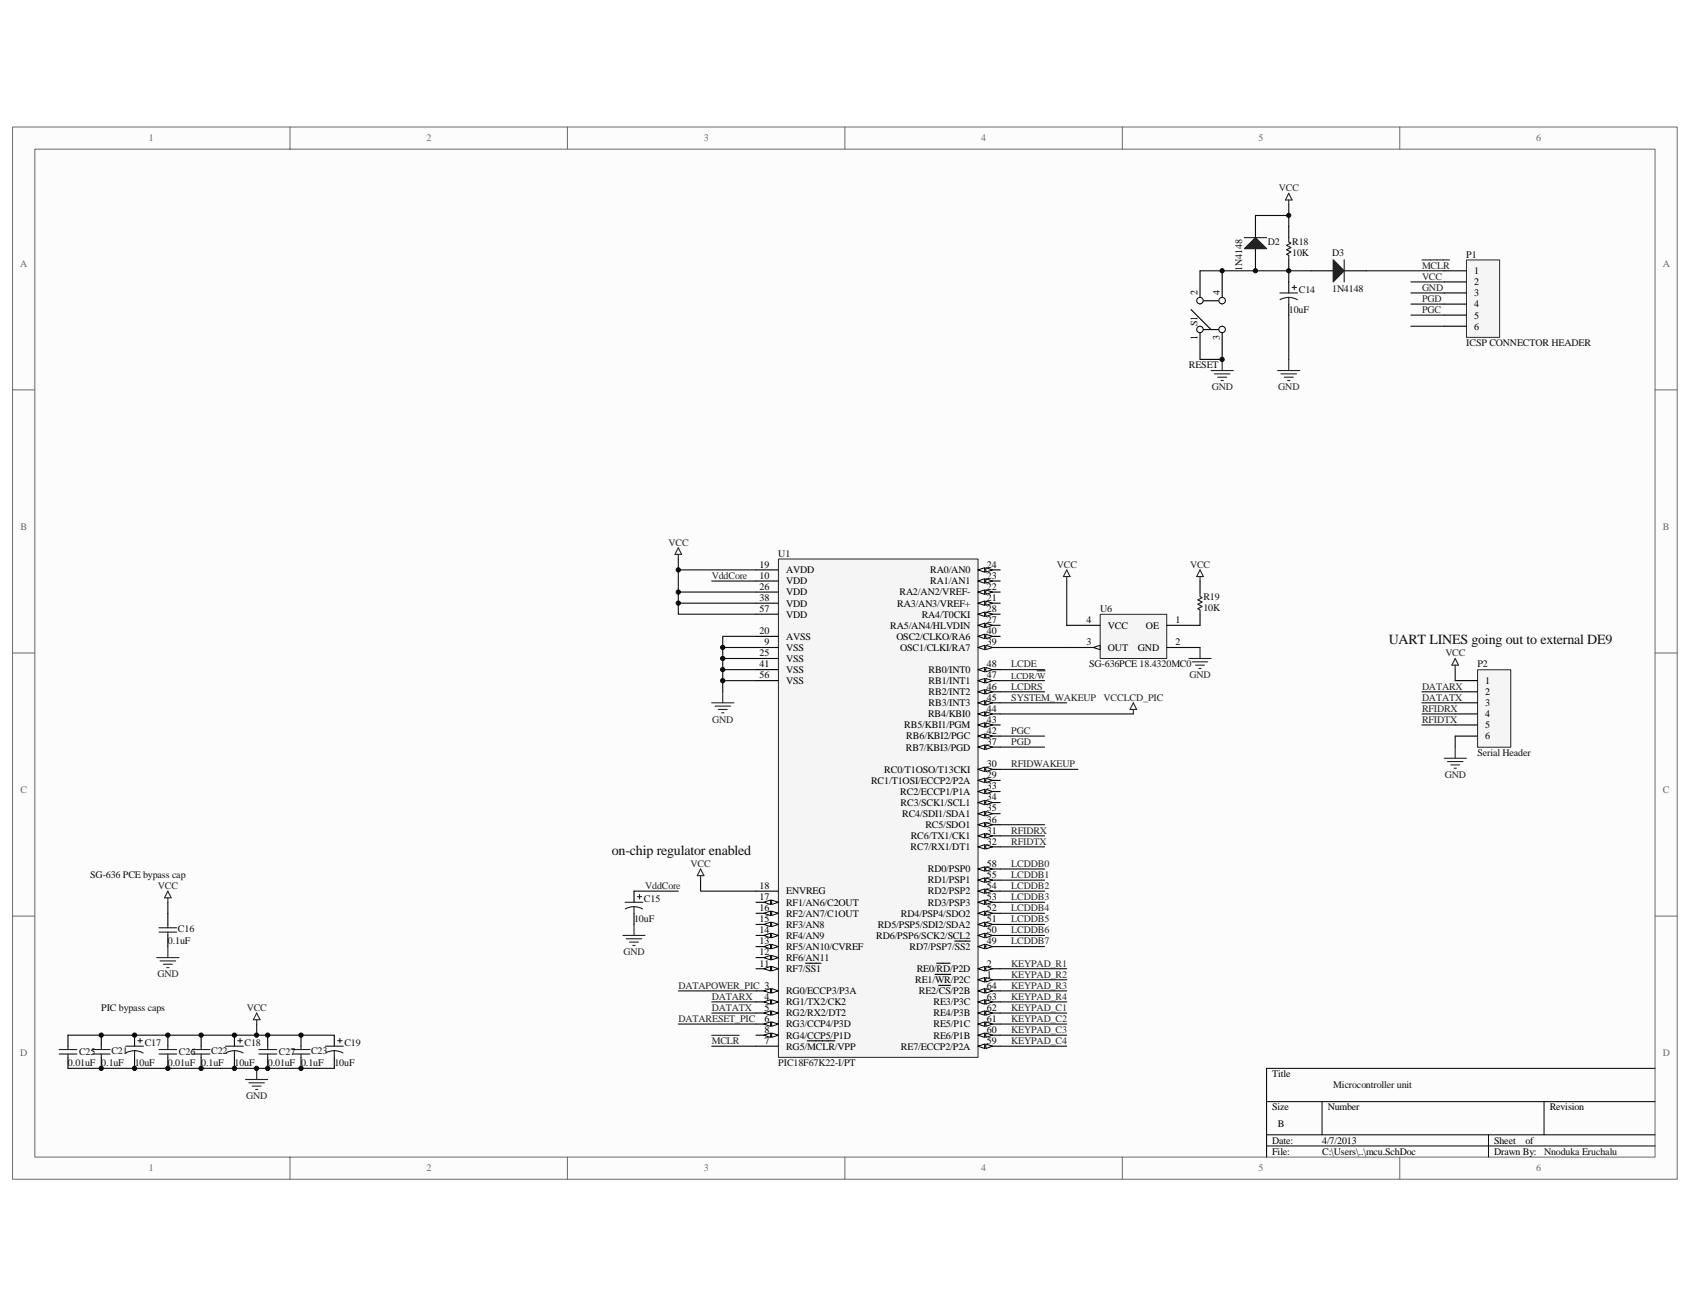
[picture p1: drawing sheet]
<svg xmlns="http://www.w3.org/2000/svg" width="279mm" height="216mm" viewBox="0 0 279 216" stroke-linecap="round" stroke-linejoin="round" font-family="sans-serif">
<path d="M2.1 21h275.2v173.9h-275.2z" fill="#fcfcfc"/>
<path d="M2.1 21h275.2v173.9h-275.2z" fill="none" stroke="#6a6a6a" stroke-width=".17"/>
<path d="M5.8 24.7h267.8v166.6h-267.8z" fill="#fcfcfc"/>
<g fill="none" stroke="#6a6a6a" stroke-width=".17">
<path d="M5.8 24.7h267.8v166.6h-267.8zM47.9 21v3.6M93.8 21v3.6M139.7 21v3.6M185.5 21v3.6M231.4 21v3.6M2.1 64.5h3.6M273.6 64.5h3.7M2.1 107.9h3.6M273.6 107.9h3.7M2.1 151.4h3.6M273.6 151.4h3.7"/>
<path d="M47.9 191.3v3.6M93.8 191.3v3.6M139.7 191.3v3.6M185.5 191.3v3.6M231.4 191.3v3.6"/>
</g>
<path d="M273.6 176.6h-64.2v14.7M209.4 182.1h64.2M209.4 187.6h64.2M209.4 189.4h64.2M218.6 182.1v5.5M246.1 187.6v3.7M255.3 182.1v5.5" fill="none" stroke="#000" stroke-width=".17"/>
<path d="M128.7 92.4h33v82.4h-33z" fill="#f5f5f5"/>
<path d="M128.7 92.4h33v82.4h-33z" fill="none" stroke="#262626" stroke-width=".17"/>
<path d="M161.7 162h3.7" fill="none" stroke="#000" stroke-width=".18"/>
<g fill="#fcfcfc" stroke="#000" stroke-width=".17">
<path d="M161.7 162l1.1-.4v.7z"/>
<path d="M163 161.6l1.1 .4-1.1 .3z"/>
</g>
<path d="M154.6 161.1h2.6M161.7 160.1h3.7" fill="none" stroke="#000" stroke-width=".18"/>
<g fill="#fcfcfc" stroke="#000" stroke-width=".17">
<path d="M161.7 160.1l1.1-.3v.7z"/>
<path d="M163 159.8l1.1 .3-1.1 .4z"/>
</g>
<path d="M154.9 159.2h2.2M125 163.8h3.7" fill="none" stroke="#000" stroke-width=".18"/>
<g fill="#fcfcfc" stroke="#000" stroke-width=".17">
<path d="M127.6 163.4l1.1 .4-1.1 .4z"/>
<path d="M126.3 163.8l1.1-.4v.8z"/>
</g>
<path d="M125 165.6h3.7" fill="none" stroke="#000" stroke-width=".18"/>
<g fill="#fcfcfc" stroke="#000" stroke-width=".17">
<path d="M127.6 165.3l1.1 .3-1.1 .4z"/>
<path d="M126.3 165.6l1.1-.3v.7z"/>
</g>
<path d="M125 167.5h3.7" fill="none" stroke="#000" stroke-width=".18"/>
<g fill="#fcfcfc" stroke="#000" stroke-width=".17">
<path d="M127.6 167.1l1.1 .4-1.1 .3z"/>
<path d="M126.3 167.5l1.1-.4v.7z"/>
</g>
<path d="M125 169.3h3.7" fill="none" stroke="#000" stroke-width=".18"/>
<g fill="#fcfcfc" stroke="#000" stroke-width=".17">
<path d="M127.6 168.9l1.1 .4-1.1 .4z"/>
<path d="M126.3 169.3l1.1-.4v.8z"/>
</g>
<path d="M125 173h3.7M125 171.1h3.7M133.5 172.1h4.5" fill="none" stroke="#000" stroke-width=".18"/>
<g fill="#fcfcfc" stroke="#000" stroke-width=".17">
<path d="M127.6 170.8l1.1 .3-1.1 .4z"/>
<path d="M126.3 171.1l1.1-.3v.7z"/>
</g>
<path d="M125 96.1h3.7M125 107h3.7M125 160.1h3.7" fill="none" stroke="#000" stroke-width=".18"/>
<g fill="#fcfcfc" stroke="#000" stroke-width=".17">
<path d="M127.6 159.8l1.1 .3-1.1 .4z"/>
<path d="M126.3 160.1l1.1-.3v.7z"/>
</g>
<path d="M125 158.3h3.7M133.2 159.2h2.5" fill="none" stroke="#000" stroke-width=".18"/>
<g fill="#fcfcfc" stroke="#000" stroke-width=".17">
<path d="M127.6 157.9l1.1 .4-1.1 .4z"/>
<path d="M126.3 158.3l1.1-.4v.8z"/>
</g>
<path d="M125 156.5h3.7" fill="none" stroke="#000" stroke-width=".18"/>
<g fill="#fcfcfc" stroke="#000" stroke-width=".17">
<path d="M127.6 156.1l1.1 .4-1.1 .3z"/>
<path d="M126.3 156.5l1.1-.4v.7z"/>
</g>
<path d="M125 154.6h3.7" fill="none" stroke="#000" stroke-width=".18"/>
<g fill="#fcfcfc" stroke="#000" stroke-width=".17">
<path d="M127.6 154.3l1.1 .3-1.1 .4z"/>
<path d="M126.3 154.6l1.1-.3v.7z"/>
</g>
<path d="M125 152.8h3.7" fill="none" stroke="#000" stroke-width=".18"/>
<g fill="#fcfcfc" stroke="#000" stroke-width=".17">
<path d="M127.6 152.4l1.1 .4-1.1 .4z"/>
<path d="M126.3 152.8l1.1-.4v.8z"/>
</g>
<path d="M125 151h3.7" fill="none" stroke="#000" stroke-width=".18"/>
<g fill="#fcfcfc" stroke="#000" stroke-width=".17">
<path d="M127.6 150.6l1.1 .4-1.1 .3z"/>
<path d="M126.3 151l1.1-.4v.7z"/>
</g>
<path d="M125 149.2h3.7" fill="none" stroke="#000" stroke-width=".18"/>
<g fill="#fcfcfc" stroke="#000" stroke-width=".17">
<path d="M127.6 148.8l1.1 .4-1.1 .3z"/>
<path d="M126.3 149.2l1.1-.4v.7z"/>
</g>
<path d="M125 94.2h3.7M161.7 99.7h3.7M125 105.2h3.7M125 147.3h3.7" fill="none" stroke="#000" stroke-width=".18"/>
<g fill="#fcfcfc" stroke="#000" stroke-width=".17">
<path d="M161.7 99.7l1.1-.3v.7z"/>
<path d="M163 99.4l1.1 .3-1.1 .4z"/>
</g>
<path d="M161.7 97.9h3.7" fill="none" stroke="#000" stroke-width=".18"/>
<g fill="#fcfcfc" stroke="#000" stroke-width=".17">
<path d="M161.7 97.9l1.1-.4v.8z"/>
<path d="M163 97.5l1.1 .4-1.1 .4z"/>
</g>
<path d="M161.7 96.1h3.7" fill="none" stroke="#000" stroke-width=".18"/>
<g fill="#fcfcfc" stroke="#000" stroke-width=".17">
<path d="M161.7 96.1l1.1-.4v.7z"/>
<path d="M163 95.7l1.1 .4-1.1 .3z"/>
</g>
<path d="M161.7 94.2h3.7" fill="none" stroke="#000" stroke-width=".18"/>
<g fill="#fcfcfc" stroke="#000" stroke-width=".17">
<path d="M161.7 94.2l1.1-.3v.7z"/>
<path d="M163 93.9l1.1 .3-1.1 .4z"/>
</g>
<path d="M125 97.9h3.7M125 108.9h3.7M161.7 103.4h3.7" fill="none" stroke="#000" stroke-width=".18"/>
<g fill="#fcfcfc" stroke="#000" stroke-width=".17">
<path d="M161.7 103.4l1.1-.4v.7z"/>
<path d="M163 103l1.1 .4-1.1 .3z"/>
</g>
<path d="M161.7 101.5h3.7" fill="none" stroke="#000" stroke-width=".18"/>
<g fill="#fcfcfc" stroke="#000" stroke-width=".17">
<path d="M161.7 101.5l1.1-.3v.7z"/>
<path d="M163 101.2l1.1 .3-1.1 .4z"/>
</g>
<path d="M161.7 129h3.7" fill="none" stroke="#000" stroke-width=".18"/>
<g fill="#fcfcfc" stroke="#000" stroke-width=".17">
<path d="M161.7 129l1.1-.3v.7z"/>
<path d="M163 128.7l1.1 .3-1.1 .4z"/>
</g>
<path d="M161.7 127.2h3.7" fill="none" stroke="#000" stroke-width=".18"/>
<g fill="#fcfcfc" stroke="#000" stroke-width=".17">
<path d="M161.7 127.2l1.1-.4v.8z"/>
<path d="M163 126.8l1.1 .4-1.1 .4z"/>
</g>
<path d="M161.7 138.2h3.7" fill="none" stroke="#000" stroke-width=".18"/>
<g fill="#fcfcfc" stroke="#000" stroke-width=".17">
<path d="M161.7 138.2l1.1-.4v.7z"/>
<path d="M163 137.8l1.1 .4-1.1 .3z"/>
</g>
<path d="M161.7 140h3.7" fill="none" stroke="#000" stroke-width=".18"/>
<g fill="#fcfcfc" stroke="#000" stroke-width=".17">
<path d="M161.7 140l1.1-.4v.8z"/>
<path d="M163 139.6l1.1 .4-1.1 .4z"/>
</g>
<path d="M161.7 130.9h3.7" fill="none" stroke="#000" stroke-width=".18"/>
<g fill="#fcfcfc" stroke="#000" stroke-width=".17">
<path d="M161.7 130.9l1.1-.4v.7z"/>
<path d="M163 130.5l1.1 .4-1.1 .3z"/>
</g>
<path d="M161.7 132.7h3.7" fill="none" stroke="#000" stroke-width=".18"/>
<g fill="#fcfcfc" stroke="#000" stroke-width=".17">
<path d="M161.7 132.7l1.1-.4v.7z"/>
<path d="M163 132.3l1.1 .4-1.1 .3z"/>
</g>
<path d="M161.7 134.5h3.7" fill="none" stroke="#000" stroke-width=".18"/>
<g fill="#fcfcfc" stroke="#000" stroke-width=".17">
<path d="M161.7 134.5l1.1-.4v.8z"/>
<path d="M163 134.1l1.1 .4-1.1 .4z"/>
</g>
<path d="M161.7 136.3h3.7" fill="none" stroke="#000" stroke-width=".18"/>
<g fill="#fcfcfc" stroke="#000" stroke-width=".17">
<path d="M161.7 136.3l1.1-.3v.7z"/>
<path d="M163 136l1.1 .3-1.1 .4z"/>
</g>
<path d="M161.7 123.5h3.7" fill="none" stroke="#000" stroke-width=".18"/>
<g fill="#fcfcfc" stroke="#000" stroke-width=".17">
<path d="M161.7 123.5l1.1-.4v.8z"/>
<path d="M163 123.1l1.1 .4-1.1 .4z"/>
</g>
<path d="M125 99.7h3.7M161.7 107h3.7" fill="none" stroke="#000" stroke-width=".18"/>
<g fill="#fcfcfc" stroke="#000" stroke-width=".17">
<path d="M161.7 107l1.1-.3v.7z"/>
<path d="M163 106.7l1.1 .3-1.1 .4z"/>
</g>
<path d="M161.7 105.2h3.7" fill="none" stroke="#000" stroke-width=".18"/>
<g fill="#fcfcfc" stroke="#000" stroke-width=".17">
<path d="M161.7 105.2l1.1-.4v.8z"/>
<path d="M163 104.8l1.1 .4-1.1 .4z"/>
</g>
<path d="M125 110.7h3.7M161.7 121.7h3.7" fill="none" stroke="#000" stroke-width=".18"/>
<g fill="#fcfcfc" stroke="#000" stroke-width=".17">
<path d="M161.7 121.7l1.1-.4v.7z"/>
<path d="M163 121.3l1.1 .4-1.1 .3z"/>
</g>
<path d="M161.7 119.8h3.7" fill="none" stroke="#000" stroke-width=".18"/>
<g fill="#fcfcfc" stroke="#000" stroke-width=".17">
<path d="M161.7 119.8l1.1-.3v.7z"/>
<path d="M163 119.5l1.1 .3-1.1 .4z"/>
</g>
<path d="M161.7 118h3.7" fill="none" stroke="#000" stroke-width=".18"/>
<g fill="#fcfcfc" stroke="#000" stroke-width=".17">
<path d="M161.7 118l1.1-.3v.7z"/>
<path d="M163 117.7l1.1 .3-1.1 .4z"/>
</g>
<path d="M161.7 116.2h3.7" fill="none" stroke="#000" stroke-width=".18"/>
<g fill="#fcfcfc" stroke="#000" stroke-width=".17">
<path d="M161.7 116.2l1.1-.4v.8z"/>
<path d="M163 115.8l1.1 .4-1.1 .4z"/>
</g>
<path d="M161.7 114.4h3.7" fill="none" stroke="#000" stroke-width=".18"/>
<g fill="#fcfcfc" stroke="#000" stroke-width=".17">
<path d="M161.7 114.4l1.1-.4v.7z"/>
<path d="M163 114l1.1 .4-1.1 .3z"/>
</g>
<path d="M161.7 112.5h3.7" fill="none" stroke="#000" stroke-width=".18"/>
<g fill="#fcfcfc" stroke="#000" stroke-width=".17">
<path d="M161.7 112.5l1.1-.3v.7z"/>
<path d="M163 112.2l1.1 .3-1.1 .4z"/>
</g>
<path d="M161.7 110.7h3.7" fill="none" stroke="#000" stroke-width=".18"/>
<g fill="#fcfcfc" stroke="#000" stroke-width=".17">
<path d="M161.7 110.7l1.1-.4v.8z"/>
<path d="M163 110.3l1.1 .4-1.1 .4z"/>
</g>
<path d="M161.7 156.5h3.7" fill="none" stroke="#000" stroke-width=".18"/>
<g fill="#fcfcfc" stroke="#000" stroke-width=".17">
<path d="M161.7 156.5l1.1-.4v.7z"/>
<path d="M163 156.1l1.1 .4-1.1 .3z"/>
</g>
<path d="M157.8 155.6h2.6M161.7 154.6h3.7" fill="none" stroke="#000" stroke-width=".18"/>
<g fill="#fcfcfc" stroke="#000" stroke-width=".17">
<path d="M161.7 154.6l1.1-.3v.7z"/>
<path d="M163 154.3l1.1 .3-1.1 .4z"/>
</g>
<path d="M161.7 152.8h3.7" fill="none" stroke="#000" stroke-width=".18"/>
<g fill="#fcfcfc" stroke="#000" stroke-width=".17">
<path d="M161.7 152.8l1.1-.4v.8z"/>
<path d="M163 152.4l1.1 .4-1.1 .4z"/>
</g>
<path d="M161.7 151h3.7" fill="none" stroke="#000" stroke-width=".18"/>
<g fill="#fcfcfc" stroke="#000" stroke-width=".17">
<path d="M161.7 151l1.1-.4v.7z"/>
<path d="M163 150.6l1.1 .4-1.1 .3z"/>
</g>
<path d="M161.7 149.2h3.7" fill="none" stroke="#000" stroke-width=".18"/>
<g fill="#fcfcfc" stroke="#000" stroke-width=".17">
<path d="M161.7 149.2l1.1-.4v.7z"/>
<path d="M163 148.8l1.1 .4-1.1 .3z"/>
</g>
<path d="M161.7 147.3h3.7" fill="none" stroke="#000" stroke-width=".18"/>
<g fill="#fcfcfc" stroke="#000" stroke-width=".17">
<path d="M161.7 147.3l1.1-.3v.7z"/>
<path d="M163 147l1.1 .3-1.1 .4z"/>
</g>
<path d="M161.7 145.5h3.7" fill="none" stroke="#000" stroke-width=".18"/>
<g fill="#fcfcfc" stroke="#000" stroke-width=".17">
<path d="M161.7 145.5l1.1-.4v.8z"/>
<path d="M163 145.1l1.1 .4-1.1 .4z"/>
</g>
<path d="M125 112.5h3.7M125 101.5h3.7M161.7 143.7h3.7" fill="none" stroke="#000" stroke-width=".18"/>
<g fill="#fcfcfc" stroke="#000" stroke-width=".17">
<path d="M161.7 143.7l1.1-.4v.7z"/>
<path d="M163 143.3l1.1 .4-1.1 .3z"/>
</g>
<path d="M161.7 173h3.7" fill="none" stroke="#000" stroke-width=".18"/>
<g fill="#fcfcfc" stroke="#000" stroke-width=".17">
<path d="M161.7 173l1.1-.4v.7z"/>
<path d="M163 172.6l1.1 .4-1.1 .3z"/>
</g>
<path d="M161.7 171.1h3.7" fill="none" stroke="#000" stroke-width=".18"/>
<g fill="#fcfcfc" stroke="#000" stroke-width=".17">
<path d="M161.7 171.1l1.1-.3v.7z"/>
<path d="M163 170.8l1.1 .3-1.1 .4z"/>
</g>
<path d="M161.7 169.3h3.7" fill="none" stroke="#000" stroke-width=".18"/>
<g fill="#fcfcfc" stroke="#000" stroke-width=".17">
<path d="M161.7 169.3l1.1-.4v.8z"/>
<path d="M163 168.9l1.1 .4-1.1 .4z"/>
</g>
<path d="M161.7 167.5h3.7" fill="none" stroke="#000" stroke-width=".18"/>
<g fill="#fcfcfc" stroke="#000" stroke-width=".17">
<path d="M161.7 167.5l1.1-.4v.7z"/>
<path d="M163 167.1l1.1 .4-1.1 .3z"/>
</g>
<path d="M161.7 165.6h3.7" fill="none" stroke="#000" stroke-width=".18"/>
<g fill="#fcfcfc" stroke="#000" stroke-width=".17">
<path d="M161.7 165.6l1.1-.3v.7z"/>
<path d="M163 165.3l1.1 .3-1.1 .4z"/>
</g>
<path d="M161.7 163.8h3.7" fill="none" stroke="#000" stroke-width=".18"/>
<g fill="#fcfcfc" stroke="#000" stroke-width=".17">
<path d="M161.7 163.8l1.1-.4v.8z"/>
<path d="M163 163.4l1.1 .4-1.1 .4z"/>
</g>
<path d="M155.2 162.9h2" fill="none" stroke="#000" stroke-width=".18"/>
<g fill="none" stroke="#262626" stroke-width=".18">
<path d="M112.1 90.6l.6 1.1h-1.1zM112.1 91.7v.7M117.7 116.2h3.6M118.2 116.7h2.6M118.8 117.3h1.4M119.3 117.8h.4M119.5 114.4v1.8M103 154.6h3.6M103.5 155.2h2.6M104.1 155.7h1.4M104.6 156.3h.4M104.8 152.8v1.8"/>
<path d="M40.6 178.5h3.7M41.1 179h2.6M41.7 179.6h1.5M42.4 168.6v.7M42.4 176.6v1.9M42.4 167.5l.6 1.1h-1.1zM42.2 180.1h.4"/>
</g>
<g fill="none" stroke="#0e0e0e" stroke-width=".18">
<path d="M112.1 97.9v1.8h12.9M112.1 94.2v3.7h12.9M112.1 99.7v1.8h12.9M112.1 92.4v1.8h12.9M117.7 96.1h7.3M119.5 107h5.5M119.5 108.9h5.5M119.5 110.7h5.5M119.5 112.5h5.5M125 105.2h-5.5v9.2M104.8 147.3h7.3M11.2 171.1h44.1"/>
<path d="M11.2 176.6h44.1M42.4 169.3v1.8"/>
</g>
<path d="M242.5 43h5.4v12.8h-5.4z" fill="#f5f5f5"/>
<path d="M242.4 43h5.5v12.8h-5.5z" fill="none" stroke="#262626" stroke-width=".17"/>
<g fill="none" stroke="#000" stroke-width=".18">
<path d="M207.6 35.6v3.7M213.1 37.4v1.9M207.6 41.1v3.7M213.1 42.9v1.9M213.1 46.6v1.8M213.1 50.3v1.8M216.7 44.8h3.7M222.2 44.8h3.7M238.8 44.8h3.6M238.8 46.6h3.6M238.8 48.4h3.6M238.8 50.3h3.6"/>
<path d="M238.8 52.1h3.6M238.8 53.9h3.6M198.4 96.1v1.8M198.4 101.5v1.9M27.7 151v1.8M27.7 154.6v1.9M104.8 147.3v1.9M104.8 151v1.8M11.2 171.1v1.9M11.2 174.8v1.8M16.7 171.1v1.9M16.7 174.8v1.8"/>
<path d="M22.2 171.1v1.9M22.2 174.8v1.8M27.7 171.1v1.9M27.7 174.8v1.8M33.3 171.1v1.9M33.3 174.8v1.8M38.8 171.1v1.9M38.8 174.8v1.8M44.3 171.1v1.9M44.3 174.8v1.8M49.8 171.1v1.9M49.8 174.8v1.8"/>
<path d="M55.3 171.1v1.9M55.3 174.8v1.8"/>
</g>
<g fill="none" stroke="#0e0e0e" stroke-width=".18">
<path d="M207.6 35.6h5.5v1.8M213.1 33.8v1.8M213.1 52.1v7.3M216.7 44.8h-3.6v1.8M225.9 44.8h12.9M233.3 46.6h5.5M233.3 48.4h5.5M233.3 50.3h5.5M233.3 52.1h5.5M233.3 53.9h5.5M176.4 96.1v7.3M165.4 107h11"/>
<path d="M165.4 114.4h7.3M165.4 112.5h7.3M165.4 110.7h7.3M165.4 116.2h11M165.4 118h22M165.4 121.7h7.3M165.4 123.5h7.3M165.4 138.2h7.3M165.4 140h7.3M165.4 127.2h12.8M165.4 136.3h7.3M27.7 149.2v1.8"/>
<path d="M165.4 143.7h7.3M165.4 145.5h7.3M165.4 147.3h7.3M165.4 149.2h7.3M165.4 151h7.3M165.4 152.8h7.3M165.4 154.6h7.3M165.4 156.5h7.3M112.1 163.8h12.9M112.1 169.3h12.9M117.7 173h7.3M117.7 165.6h7.3"/>
<path d="M117.7 167.5h7.3M165.4 173h11M165.4 160.1h11M165.4 162h11M165.4 163.8h11M165.4 165.6h11M165.4 167.5h11M165.4 169.3h11M165.4 171.1h11"/>
</g>
<g fill="#1c1c1c" stroke="#1c1c1c" stroke-width=".18">
<path d="M220.4 42.9l1.8 1.9-1.8 1.8z"/>
<path d="M205.7 41.1l1.9-1.8 1.8 1.8z"/>
</g>
<g fill="none" stroke="#1c1c1c" stroke-width=".18">
<path d="M205.7 39.3h3.7M213.1 39.3v.7l.3 .2-.7 .4 .7 .3-.7 .4 .7 .4-.7 .3 .4 .2v.7M211.6 48.4h2.9M211.6 49.5l.7-.2 .8-.1 .7 .1 .7 .3M213.1 49.2v1.1M213.6 47.5h.8M214 47.2v.7M222.2 42.9v3.7M198.4 97.9v.7l.4 .2-.8 .4 .8 .3-.8 .4 .8 .4-.8 .3 .4 .2v.7M26.3 154.1h2.9M26.3 153.4h2.9M27.7 152.8v.6"/>
<path d="M27.7 154.1v.5M103.3 149.2h3M103.4 150.3l.7-.3 .7-.1 .8 .1 .6 .3M104.8 149.9v1.1M105.4 148.2h.7M105.7 147.9v.7M9.8 173.5h2.9M9.8 174.2h2.9M11.2 173v.5M11.2 174.2v.6M15.3 174.2h2.9M15.3 173.5h2.9"/>
<path d="M16.7 173v.5M16.7 174.2v.6M20.8 173h2.9M20.8 174.1l.7-.3 .8-.1 .7 .1 .7 .3M22.2 173.7v1.1M22.8 172h.7M23.2 171.7v.7M26.3 174.2h2.9M26.3 173.5h2.9M27.7 173v.5M27.7 174.2v.6M31.8 174.2h2.9"/>
<path d="M31.8 173.5h2.9M33.3 173v.5M33.3 174.2v.6M37.3 173h2.9M37.3 174.1l.7-.3 .8-.1 .7 .1 .7 .3M38.8 173.7v1.1M39.3 172h.7M39.7 171.7v.7M42.8 173.5h2.9M42.8 174.2h2.9M44.3 173v.5M44.3 174.2v.6"/>
<path d="M48.3 174.2h2.9M48.3 173.5h2.9M49.8 173v.5M49.8 174.2v.6M53.8 173h2.9M53.8 174.1l.7-.3 .8-.1 .7 .1 .7 .3M55.3 173.7v1.1M55.8 172h.8M56.2 171.7v.7"/>
</g>
<g fill="none" stroke="#262626" stroke-width=".18">
<path d="M213.1 33.1v.7M213.1 32l.5 1.1h-1.1zM202.1 59.4v1.9M213.1 59.4v1.9M235.1 43h4.5M200.2 61.3h3.7M200.8 61.8h2.5M201.3 62.4h1.5M201.9 62.9h.3M211.2 61.3h3.7M211.8 61.8h2.6M212.3 62.4h1.5"/>
<path d="M212.9 62.9h.4M176.4 94.2l.5 1.1h-1.1zM176.4 95.3v.8M198.4 94.2l.5 1.1h-1.1zM198.4 95.3v.8M171.4 110.9h1.4M187.4 116.2l.5 1.1h-1.1zM187.4 117.3v.7M196.6 108.9h3.6M197.1 109.4h2.6M197.7 110h1.4M198.2 110.5h.4"/>
<path d="M198.4 107v1.9M25.9 158.3h3.7M26.5 158.9h2.5M27 159.4h1.5M27.6 160h.3M27.7 147.3l.6 1.1h-1.1zM27.7 148.4v.8M27.7 156.5v1.8M115.8 143.7l.6 1.1h-1.1zM115.8 144.8v.7M117.7 171.2h4.5"/>
</g>
<path d="M244.3 110.7h5.5v12.8h-5.5z" fill="#f5f5f5"/>
<path d="M244.3 110.7h5.5v12.8h-5.5z" fill="none" stroke="#262626" stroke-width=".17"/>
<path d="M196.9 51.2l3.3 3.3M198.4 54.5h3.7M202.1 53.9v5.5M240.6 112.5h3.7M240.6 114.4h3.7M240.6 116.2h3.7M240.6 118h3.7M240.6 119.8h3.7M240.6 121.7h3.7" fill="none" stroke="#000" stroke-width=".18"/>
<path d="M198.4 59.4h3.7M198.4 44.8h14.7M235.1 119.8h5.5M235.1 118h5.5M235.1 116.2h5.5M235.1 114.4h5.5M240.6 110.7v1.8M240.6 121.7v1.8" fill="none" stroke="#0e0e0e" stroke-width=".18"/>
<path d="M240.6 108.9l.5 1.1h-1.1zM240.6 110v.7M238.8 125.3h3.6M239.3 125.9h2.6M239.9 126.4h1.4M240.4 127h.4M240.6 123.5v1.8" fill="none" stroke="#262626" stroke-width=".18"/>
<circle cx="202" cy="54.5" r=".54" fill="#fcfcfc" stroke="#000" stroke-width=".17"/>
<path d="M198.4 53.9v5.5" fill="none" stroke="#000" stroke-width=".18"/>
<circle cx="198.4" cy="54.5" r=".54" fill="#fcfcfc" stroke="#000" stroke-width=".17"/>
<path d="M198.4 44.8v5.5M198.4 49.7h3.7" fill="none" stroke="#000" stroke-width=".18"/>
<circle cx="198.4" cy="49.7" r=".54" fill="#fcfcfc" stroke="#000" stroke-width=".17"/>
<path d="M202.1 44.8v5.5" fill="none" stroke="#000" stroke-width=".18"/>
<circle cx="202" cy="49.7" r=".54" fill="#fcfcfc" stroke="#000" stroke-width=".17"/>
<path d="M115.8 145.5v1.8h9.2" fill="none" stroke="#0e0e0e" stroke-width=".18"/>
<path d="M181.9 101.6h11v7.3h-11z" fill="#f5f5f5"/>
<path d="M181.9 101.6h11v7.3h-11z" fill="none" stroke="#262626" stroke-width=".17"/>
<path d="M176.4 107h5.5M192.9 103.4h5.5M192.9 107h5.5" fill="none" stroke="#000" stroke-width=".18"/>
<path d="M180.8 107l1.1-.3v.7z" fill="#fcfcfc" stroke="#000" stroke-width=".17"/>
<path d="M176.4 103.4h5.5" fill="none" stroke="#000" stroke-width=".18"/>
<g fill="#0e0e0e" stroke="#0e0e0e" stroke-width=".17">
<circle cx="16.7" cy="176.6" r=".35"/>
<circle cx="16.7" cy="171.1" r=".35"/>
<circle cx="22.2" cy="176.6" r=".36"/>
<circle cx="22.2" cy="171.1" r=".36"/>
<circle cx="27.7" cy="176.6" r=".36"/>
<circle cx="27.8" cy="171.1" r=".36"/>
<circle cx="33.3" cy="176.6" r=".36"/>
<circle cx="33.3" cy="171.1" r=".36"/>
<circle cx="38.8" cy="176.6" r=".36"/>
<circle cx="38.8" cy="171.1" r=".36"/>
<circle cx="42.4" cy="176.6" r=".36"/>
<circle cx="42.4" cy="171.1" r=".35"/>
<circle cx="44.3" cy="176.6" r=".36"/>
<circle cx="44.3" cy="171.1" r=".36"/>
<circle cx="49.8" cy="176.6" r=".36"/>
<circle cx="49.8" cy="171.1" r=".36"/>
<circle cx="112.1" cy="99.7" r=".35"/>
<circle cx="112.1" cy="97.9" r=".36"/>
<circle cx="112.1" cy="94.2" r=".36"/>
<circle cx="119.5" cy="112.5" r=".36"/>
<circle cx="119.5" cy="110.7" r=".36"/>
<circle cx="119.5" cy="108.8" r=".36"/>
<circle cx="119.5" cy="107" r=".36"/>
<circle cx="202" cy="59.4" r=".35"/>
<circle cx="202" cy="44.8" r=".35"/>
<circle cx="207.5" cy="44.8" r=".35"/>
<circle cx="213.1" cy="44.8" r=".35"/>
<circle cx="213.1" cy="35.6" r=".34"/>
</g>
<g font-size="2.3" fill="#0e0e0e">
<text x="229.6" y="106.5">UART LINES going out to external DE9</text>
<text x="101.2" y="141.3">on-chip regulator enabled</text>
</g>
<g font-size="1.7" fill="#696969">
<text x="24.6" y="23.3">1</text>
<text x="70.5" y="23.3">2</text>
<text x="116.4" y="23.3">3</text>
<text x="162.2" y="23.3">4</text>
<text x="208.1" y="23.3">5</text>
<text x="254" y="23.3">6</text>
<text x="3.3" y="44.2">A</text>
<text x="274.9" y="44.2">A</text>
<text x="3.4" y="87.7">B</text>
<text x="274.9" y="87.7">B</text>
<text x="3.4" y="131.1">C</text>
<text x="274.9" y="131.1">C</text>
<text x="3.3" y="174.6">D</text>
<text x="274.9" y="174.6">D</text>
<text x="24.6" y="193.7">1</text>
<text x="70.5" y="193.7">2</text>
<text x="116.4" y="193.7">3</text>
<text x="162.2" y="193.7">4</text>
<text x="208.1" y="193.7">5</text>
<text x="254" y="193.7">6</text>
</g>
<g font-size="1.7" fill="#262626">
<text x="211.4" y="31.6">VCC</text>
<text x="235.1" y="46.2">VCC</text>
<text x="235.1" y="44.4">MCLR</text>
<text x="235.1" y="51.7">PGC</text>
<text x="235.1" y="49.9">PGD</text>
<text x="235.1" y="48.1">GND</text>
<text x="200.3" y="64.5">GND</text>
<text x="211.3" y="64.5">GND</text>
<text x="110.5" y="90.2">VCC</text>
<text x="117.7" y="95.7">VddCore</text>
<text x="174.7" y="93.9">VCC</text>
<text x="196.7" y="93.9">VCC</text>
<text x="167.2" y="110.3">LCDE</text>
<text x="196.7" y="112.1">GND</text>
<text x="239" y="108.5">VCC</text>
<text x="117.8" y="119.5">GND</text>
<text x="167.2" y="114">LCDRS</text>
<text x="167.2" y="115.8">SYSTEM_WAKEUP</text>
<text x="182.5" y="115.8">VCCLCD_PIC</text>
<text x="235.1" y="114">DATARX</text>
<text x="235.1" y="115.8">DATATX</text>
<text x="235.1" y="117.7">RFIDRX</text>
<text x="235.1" y="119.5">RFIDTX</text>
<text x="167.2" y="121.3">PGC</text>
<text x="167.2" y="123.1">PGD</text>
<text x="167.2" y="126.8">RFIDWAKEUP</text>
<text x="238.8" y="128.6">GND</text>
<text x="167.2" y="137.8">RFIDRX</text>
<text x="114.2" y="143.3">VCC</text>
<text x="167.2" y="139.6">RFIDTX</text>
<text x="167.2" y="143.3">LCDDB0</text>
<text x="26.1" y="147">VCC</text>
<text x="106.7" y="147">VddCore</text>
<text x="167.2" y="148.8">LCDDB3</text>
<text x="167.2" y="147">LCDDB2</text>
<text x="167.2" y="145.1">LCDDB1</text>
<text x="167.2" y="154.3">LCDDB6</text>
<text x="167.2" y="152.5">LCDDB5</text>
<text x="167.2" y="150.6">LCDDB4</text>
<text x="26" y="161.6">GND</text>
<text x="103.1" y="157.9">GND</text>
<text x="167.2" y="156.1">LCDDB7</text>
<text x="167.2" y="159.8">KEYPAD_R1</text>
<text x="167.2" y="161.6">KEYPAD_R2</text>
<text x="40.8" y="167.1">VCC</text>
<text x="112.2" y="163.4">DATAPOWER_PIC 3</text>
<text x="117.7" y="165.3">DATARX</text>
<text x="117.7" y="167.1">DATATX</text>
<text x="167.2" y="163.4">KEYPAD_R3</text>
<text x="167.2" y="165.3">KEYPAD_R4</text>
<text x="167.2" y="167.1">KEYPAD_C1</text>
<text x="112.2" y="168.9">DATARESET_PIC</text>
<text x="117.7" y="172.6">MCLR</text>
<text x="167.2" y="168.9">KEYPAD_C2</text>
<text x="167.2" y="170.8">KEYPAD_C3</text>
<text x="167.2" y="172.6">KEYPAD_C4</text>
<text x="40.7" y="181.7">GND</text>
</g>
<g font-size="1.7" fill="#0e0e0e">
<text x="209.6" y="40.6">D2</text>
<text x="213.6" y="40.6">R18</text>
<text x="205.3" y="44.8" transform="rotate(-90 205.3 44.8)">1N4148</text>
<text x="213.6" y="42.4">10K</text>
<text x="220.2" y="42.4">D3</text>
<text x="242.4" y="42.6">P1</text>
<text x="198" y="53.9" transform="rotate(-90 198 53.9)">S1</text>
<text x="213.1" y="51.7">10uF</text>
<text x="214.7" y="48.5">C14</text>
<text x="220.2" y="48.3">1N4148</text>
<text x="242.4" y="57.2">ICSP CONNECTOR HEADER</text>
<text x="196.6" y="60.9">RESET</text>
<text x="128.7" y="92">U1</text>
<text x="181.9" y="101.2">U6</text>
<text x="198.9" y="101">10K</text>
<text x="198.9" y="99.2">R19</text>
<text x="180" y="110.3">SG-636PCE 18.4320MC0</text>
<text x="244.3" y="110.3">P2</text>
<text x="244.3" y="125">Serial Header</text>
<text x="14.9" y="145.1">SG-636 PCE bypass cap</text>
<text x="106.5" y="149.2">C15</text>
<text x="29.4" y="154.1">C16</text>
<text x="104.8" y="152.5">10uF</text>
<text x="27.8" y="156.1">0.1uF</text>
<text x="16.7" y="167.1">PIC bypass caps</text>
<text x="23.9" y="173">C17</text>
<text x="40.4" y="173">C18</text>
<text x="56.9" y="173">C19</text>
<text x="11.2" y="176.3">0.01uF 0.1uF</text>
<text x="13.1" y="174.4">C25</text>
<text x="18.4" y="174.2">C21</text>
<text x="22.3" y="176.3">10uF</text>
<text x="27.8" y="176.3">0.01uF 0.1uF</text>
<text x="29.6" y="174.4">C26</text>
<text x="34.9" y="174.2">C22</text>
<text x="38.8" y="176.3">10uF</text>
<text x="44.3" y="176.3">0.01uF 0.1uF</text>
<text x="46.1" y="174.4">C27</text>
<text x="51.4" y="174.2">C23</text>
<text x="55.3" y="176.3">10uF</text>
<text x="128.7" y="176.3">PIC18F67K22-I/PT</text>
<text x="220.4" y="179.9">Microcontroller unit</text>
<text x="255.3" y="190.9">Nnoduka Eruchalu</text>
</g>
<g font-size="1.7">
<text x="243.7" y="45.3">1</text>
<text x="243.7" y="47.2">2</text>
<text x="198" y="48.8" transform="rotate(-90 198 48.8)">2</text>
<text x="201.7" y="48.8" transform="rotate(-90 201.7 48.8)">4</text>
<text x="243.7" y="49">3</text>
<text x="243.7" y="50.8">4</text>
<text x="243.7" y="52.7">5</text>
<text x="198" y="56.2" transform="rotate(-90 198 56.2)">1</text>
<text x="201.7" y="56.2" transform="rotate(-90 201.7 56.2)">3</text>
<text x="243.7" y="54.5">6</text>
<text x="125.6" y="95.7">10</text>
<text x="125.6" y="93.9">19</text>
<text x="130" y="94.8">AVDD</text>
<text x="153.8" y="94.8">RA0/AN0</text>
<text x="163.2" y="95.7">23</text>
<text x="163.2" y="93.9">24</text>
<text x="125.6" y="97.5">26</text>
<text x="125.6" y="99.4">38</text>
<text x="125.6" y="101.2">57</text>
<text x="130" y="96.6">VDD</text>
<text x="130" y="98.4">VDD</text>
<text x="130" y="100.3">VDD</text>
<text x="148.3" y="100.3">RA3/AN3/VREF+</text>
<text x="148.7" y="98.4">RA2/AN2/VREF-</text>
<text x="153.8" y="96.6">RA1/AN1</text>
<text x="163.2" y="99.4">21</text>
<text x="163.2" y="97.5">22</text>
<text x="163.2" y="101.2">28</text>
<text x="125.6" y="104.8">20</text>
<text x="126.4" y="106.7">9</text>
<text x="130" y="107.6">VSS</text>
<text x="130" y="105.7">AVSS</text>
<text x="130" y="102.1">VDD</text>
<text x="147.2" y="103.9">RA5/AN4/HLVDIN</text>
<text x="148.2" y="105.7">OSC2/CLKO/RA6</text>
<text x="148.8" y="107.6">OSC1/CLKI/RA7</text>
<text x="152.4" y="102.1">RA4/T0CKI</text>
<text x="163.2" y="106.7">39</text>
<text x="163.2" y="104.8">40</text>
<text x="163.2" y="103">27</text>
<text x="179.6" y="106.7">3</text>
<text x="179.6" y="103">4</text>
<text x="183.2" y="107.6">OUT</text>
<text x="183.2" y="103.9">VCC</text>
<text x="188.1" y="107.6">GND</text>
<text x="189.5" y="103.9">OE</text>
<text x="194.4" y="103">1</text>
<text x="194.4" y="106.7">2</text>
<text x="125.6" y="108.5">25</text>
<text x="125.6" y="110.3">41</text>
<text x="125.6" y="112.2">56</text>
<text x="130" y="109.4">VSS</text>
<text x="130" y="111.3">VSS</text>
<text x="130" y="113.1">VSS</text>
<text x="153.5" y="113.1">RB1/INT1</text>
<text x="153.5" y="111.3">RB0/INT0</text>
<text x="163.2" y="112.2">47</text>
<text x="163.2" y="110.3">48</text>
<text x="245.6" y="113.1">1</text>
<text x="153.4" y="118.6">RB4/KBI0</text>
<text x="153.5" y="116.8">RB3/INT3</text>
<text x="153.5" y="114.9">RB2/INT2</text>
<text x="163.2" y="117.7">44</text>
<text x="163.2" y="115.8">45</text>
<text x="163.2" y="114">46</text>
<text x="163.2" y="119.5">43</text>
<text x="245.6" y="114.9">2</text>
<text x="245.6" y="116.8">3</text>
<text x="245.6" y="118.6">4</text>
<text x="149.5" y="120.4">RB5/KBI1/PGM</text>
<text x="149.8" y="124.1">RB7/KBI3/PGD</text>
<text x="149.8" y="122.2">RB6/KBI2/PGC</text>
<text x="163.2" y="123.1">37</text>
<text x="163.2" y="121.3">42</text>
<text x="245.6" y="120.4">5</text>
<text x="245.6" y="122.2">6</text>
<text x="144" y="129.6">RC1/T1OSI/ECCP2/P2A</text>
<text x="146.2" y="127.7">RC0/T1OSO/T13CKI</text>
<text x="148.8" y="131.4">RC2/ECCP1/P1A</text>
<text x="163.2" y="128.7">29</text>
<text x="163.2" y="130.5">33</text>
<text x="163.2" y="126.8">30</text>
<text x="148.9" y="133.2">RC3/SCK1/SCL1</text>
<text x="149.1" y="135.1">RC4/SDI1/SDA1</text>
<text x="153" y="136.9">RC5/SDO1</text>
<text x="163.2" y="136">36</text>
<text x="163.2" y="137.8">31</text>
<text x="163.2" y="132.3">34</text>
<text x="163.2" y="134.1">35</text>
<text x="150.5" y="140.5">RC7/RX1/DT1</text>
<text x="150.6" y="138.7">RC6/TX1/CK1</text>
<text x="163.2" y="139.6">32</text>
<text x="163.2" y="143.3">58</text>
<text x="125.6" y="148.8">17</text>
<text x="125.6" y="147">18</text>
<text x="130" y="149.7">RF1/AN6/C2OUT</text>
<text x="130" y="147.9">ENVREG</text>
<text x="153.4" y="149.7">RD3/PSP3</text>
<text x="153.4" y="147.9">RD2/PSP2</text>
<text x="153.4" y="146">RD1/PSP1</text>
<text x="153.4" y="144.2">RD0/PSP0</text>
<text x="163.2" y="148.8">53</text>
<text x="163.2" y="147">54</text>
<text x="163.2" y="145.1">55</text>
<text x="125.6" y="154.3">14</text>
<text x="125.6" y="152.5">15</text>
<text x="125.6" y="150.6">16</text>
<text x="130" y="155.2">RF4/AN9</text>
<text x="130" y="153.4">RF3/AN8</text>
<text x="130" y="151.5">RF2/AN7/C1OUT</text>
<text x="144.9" y="155.2">RD6/PSP6/SCK2/SCL2</text>
<text x="145.1" y="153.4">RD5/PSP5/SDI2/SDA2</text>
<text x="148.9" y="151.5">RD4/PSP4/SDO2</text>
<text x="163.2" y="154.3">50</text>
<text x="163.2" y="152.5">51</text>
<text x="163.2" y="150.6">52</text>
<text x="125.6" y="159.8">11</text>
<text x="125.6" y="157.9">12</text>
<text x="125.6" y="156.1">13</text>
<text x="130" y="160.7">RF7/SS1</text>
<text x="130" y="158.9">RF6/AN11</text>
<text x="130" y="157">RF5/AN10/CVREF</text>
<text x="150.4" y="157">RD7/PSP7/SS2</text>
<text x="151.6" y="160.7">RE0/RD/P2D</text>
<text x="163.2" y="161.6">1</text>
<text x="163.2" y="159.8">2</text>
<text x="163.2" y="156.1">49</text>
<text x="126.4" y="165.3">4</text>
<text x="126.4" y="167.1">5</text>
<text x="130" y="164.4">RG0/ECCP3/P3A</text>
<text x="130" y="166.2">RG1/TX2/CK2</text>
<text x="151.3" y="162.5">RE1/WR/P2C</text>
<text x="151.9" y="164.4">RE2/CS/P2B</text>
<text x="154.3" y="166.2">RE3/P3C</text>
<text x="163.2" y="167.1">62</text>
<text x="163.2" y="165.3">63</text>
<text x="163.2" y="163.4">64</text>
<text x="126.4" y="168.9">6</text>
<text x="126.4" y="172.6">7</text>
<text x="126.4" y="170.8">8</text>
<text x="130" y="168">RG2/RX2/DT2</text>
<text x="130" y="169.8">RG3/CCP4/P3D</text>
<text x="130" y="173.5">RG5/MCLR/VPP</text>
<text x="130" y="171.7">RG4/CCP5/P1D</text>
<text x="148.9" y="173.5">RE7/ECCP2/P2A</text>
<text x="154.3" y="171.7">RE6/P1B</text>
<text x="154.3" y="169.8">RE5/P1C</text>
<text x="154.3" y="168">RE4/P3B</text>
<text x="163.2" y="170.8">60</text>
<text x="163.2" y="168.9">61</text>
<text x="163.2" y="172.6">59</text>
<text x="210.3" y="178.1">Title</text>
<text x="210.3" y="183.6">Size</text>
<text x="219.5" y="183.6">Number</text>
<text x="256.2" y="183.6">Revision</text>
<text x="210.3" y="189.1">Date:</text>
<text x="210.3" y="190.9">File:</text>
<text x="211.2" y="186.3">B</text>
<text x="218.6" y="189.1">4/7/2013</text>
<text x="218.6" y="190.9">C:\Users\..\mcu.SchDoc</text>
<text x="247" y="190.9">Drawn By:</text>
<text x="247" y="189.1">Sheet</text>
<text x="252.2" y="189.1">of</text>
</g>
<text font-size="1.5" fill="#262626" x="167.2" y="112.2">LCDR/W</text>
</svg>
